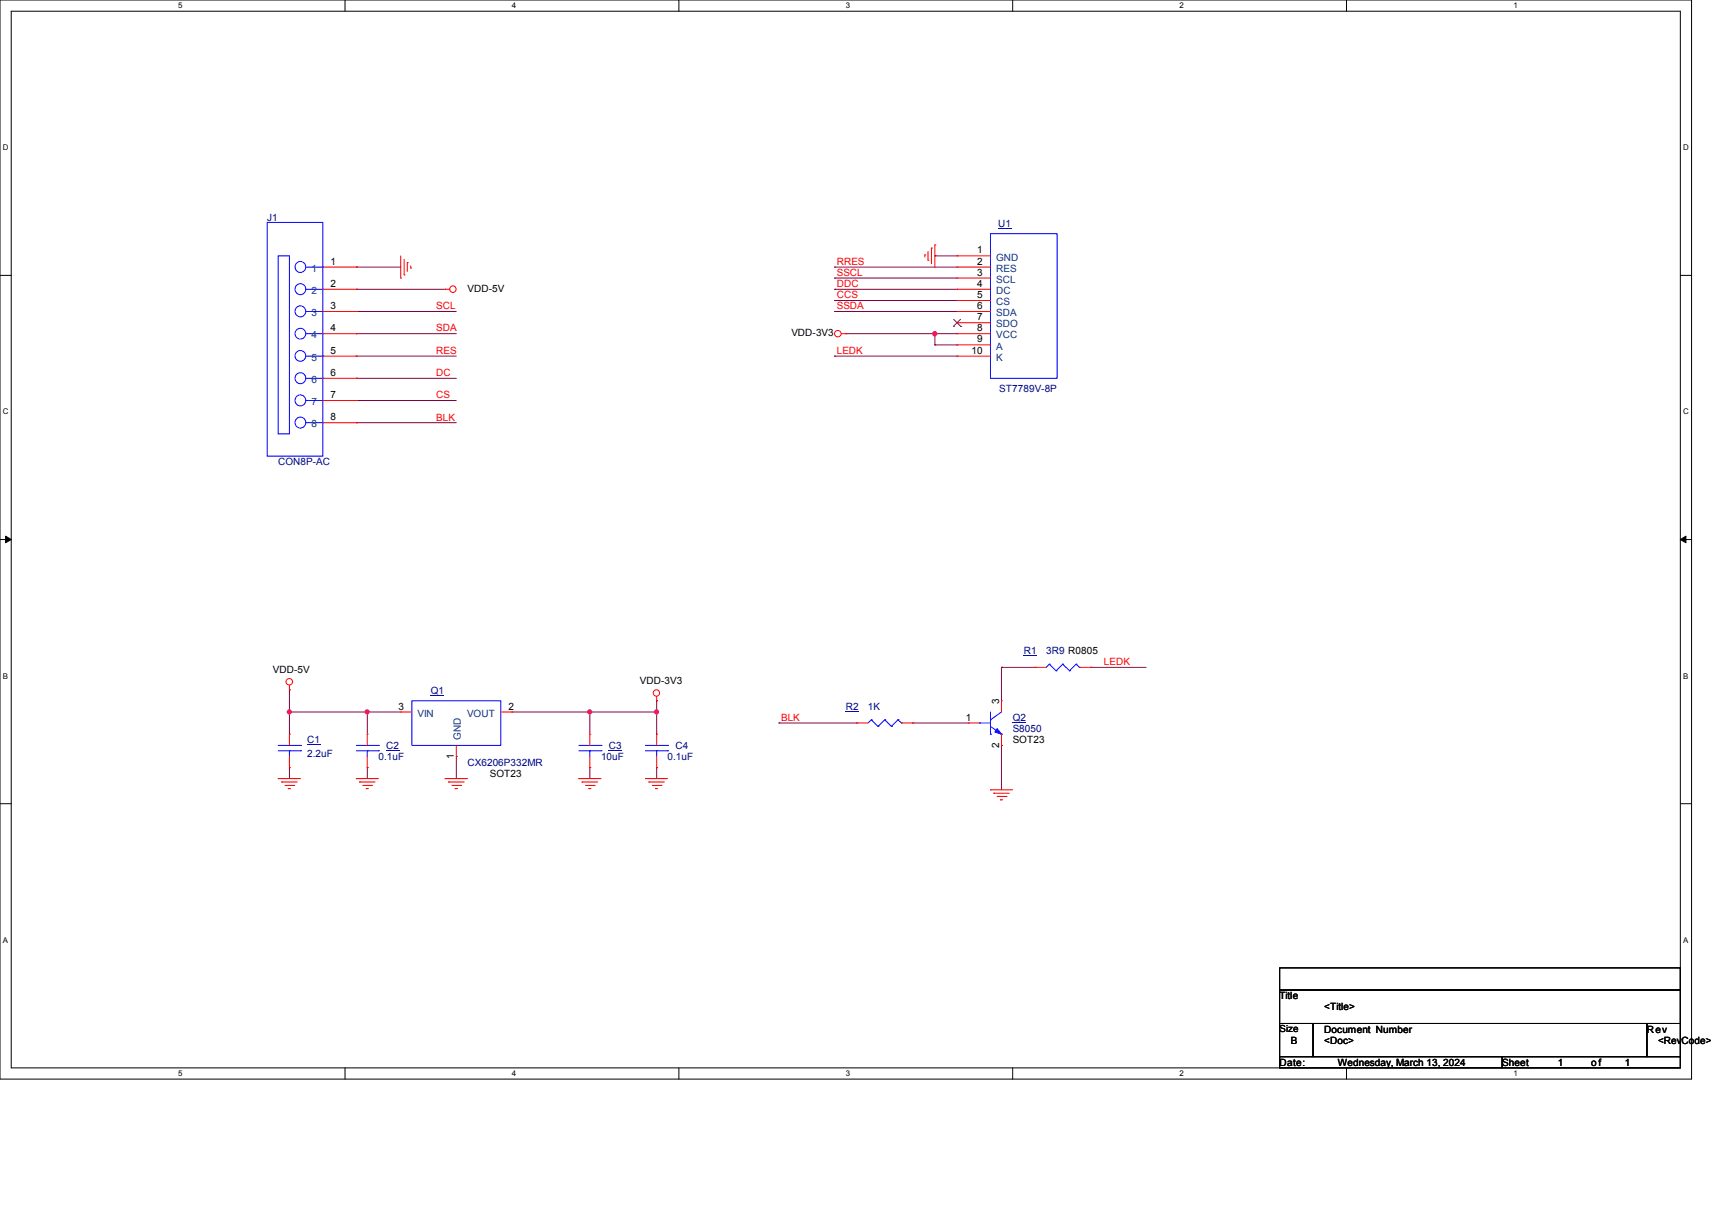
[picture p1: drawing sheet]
<svg xmlns="http://www.w3.org/2000/svg" width="297mm" height="210mm" viewBox="0 0 297 210" stroke-linecap="round" stroke-linejoin="round" font-family="sans-serif">
<g fill="none" stroke="#000" stroke-width=".17">
<path d="M0 0h293.5v187.3h-293.5zM1.9 1.9h289.6v183.4h-289.6zM59.9 0v1.9M117.8 0v1.9M175.7 0v1.9M233.6 0v1.9M0 47.8h1.9M291.5 47.8h2M0 93.6h1.9M1 93l.9 .6-.9 .6zM291.5 93.6l1-.6v1.2zM291.5 93.6h2"/>
<path d="M0 139.5h1.9M291.5 139.5h2M59.9 185.3v2M117.8 185.3v2M175.7 185.3v2M233.6 185.3v2"/>
</g>
<path d="M1 93l.9 .6-.9 .6zM291.5 93.6l1-.6v1.2z" fill="#000"/>
<g fill="none" stroke="#800040" stroke-width=".17">
<path d="M61.8 50.2h.1M61.8 46.4h.1M61.8 54.1h.1M61.8 57.9h.1M61.8 50.2h15.4M61.8 46.4h7.7M61.8 54.1h17.4M61.8 57.9h17.4M61.8 61.8h.1M61.8 65.7h.1M61.8 69.5h.1M61.8 73.4h.1"/>
<path d="M61.8 61.8h17.4M61.8 65.7h17.4M61.8 69.5h17.4M61.8 73.4h17.4M50.2 119.7h.1M50.2 119.7v3.9M173.7 115.8h.1M173.7 115.8v5.8M173.7 115.8h5.8M189.2 115.8h.1M189.2 115.8h9.6M50.2 133.2h.1"/>
<path d="M50.2 133.2v1.9M79.2 131.3h.1M79.2 131.3v3.8M135.1 125.5h.1M135.1 125.5h13.6M158.3 125.5h.1M158.3 125.5h9.7M173.7 129.4h.1M173.7 129.4v7.7"/>
</g>
<circle cx="50.2" cy="123.5" r=".36" fill="#f0f"/>
<circle cx="50.2" cy="123.5" r=".36" fill="none" stroke="#f0f" stroke-width=".17"/>
<g fill="none" stroke="#800040" stroke-width=".17">
<path d="M50.2 123.6h.1M50.2 123.6v3.8M50.2 123.6h13.5M63.7 133.2h.1M63.7 123.6h.1M63.7 123.6v3.8M63.7 133.2v1.9M88.8 123.6h.1M88.8 123.6h13.5M102.3 133.2h.1M102.3 123.6h.1M102.3 123.6v3.8"/>
<path d="M102.3 133.2v1.9M113.9 121.6h.1M113.9 121.6v2"/>
</g>
<circle cx="63.7" cy="123.5" r=".36" fill="#f0f"/>
<circle cx="63.7" cy="123.5" r=".36" fill="none" stroke="#f0f" stroke-width=".17"/>
<g fill="none" stroke="#800040" stroke-width=".17">
<path d="M144.8 46.4h.1M144.8 48.3h.1M144.8 50.2h.1M144.8 52.2h.1M144.8 54.1h.1M144.8 46.4h21.2M144.8 48.3h21.2M144.8 50.2h21.2M144.8 52.2h21.2M144.8 54.1h21.2M146.7 57.9h.1M146.7 57.9h15.5"/>
<path d="M162.2 44.4h.1M162.2 44.4h3.8M63.7 123.6h.1M63.7 123.6h5.8"/>
</g>
<circle cx="162.1" cy="57.9" r=".37" fill="#f0f"/>
<circle cx="162.1" cy="57.9" r=".37" fill="none" stroke="#f0f" stroke-width=".17"/>
<path d="M162.2 57.9h.1M162.2 59.9h.1M162.2 57.9v2M162.2 59.9h3.8M162.2 57.9h3.8M144.8 61.8h.1M144.8 61.8h21.2M102.3 123.6h.1M102.3 123.6h11.6" fill="none" stroke="#800040" stroke-width=".17"/>
<circle cx="113.9" cy="123.5" r=".36" fill="#f0f"/>
<circle cx="113.9" cy="123.5" r=".36" fill="none" stroke="#f0f" stroke-width=".17"/>
<circle cx="102.3" cy="123.5" r=".36" fill="#f0f"/>
<circle cx="102.3" cy="123.5" r=".36" fill="none" stroke="#f0f" stroke-width=".17"/>
<path d="M113.9 133.2h.1M113.9 123.6h.1M113.9 123.6v3.8M113.9 133.2v1.9" fill="none" stroke="#800040" stroke-width=".17"/>
<g fill="none" stroke="#f00" stroke-width=".17">
<path d="M69.5 48.3h.1M69.5 44.4v3.9M70.1 47.7h.1M70.1 45v2.7M70.7 45.6h.1M70.7 45.6v1.5M71.2 46.5h.1M71.2 46.1v.4M77.2 50.2h.1M77.2 50.2h.8M146 57.9h.7M146.7 57.9h.1"/>
<path d="M160.4 44.2h.1M160.4 44.2v.4M161 45.2h.1M161 43.6v1.6M161.6 43.1h.1M161.6 43.1v2.7M162.2 42.5h.1M162.2 42.5v3.9M166 44.4h.1M166 46.4h.1M166 48.3h.1M166 50.2h.1"/>
<path d="M166 52.2h.1M166 54.1h.1M166 56h.1M166 57.9h.1M166 59.9h.1M166 50.2h5.8M166 57.9h5.8M166 44.4h5.8M166 46.4h5.8M166 48.3h5.8M166 52.2h5.8M166 54.1h5.8"/>
<path d="M166 56h5.8M166 59.9h5.8M166 61.8h.1M166 61.8h5.8M50.2 119.7h.1M50.2 118.9v.8M48.3 135.1h.1M48.3 135.1h3.9M48.9 135.7h.1M48.9 135.7h2.7M49.4 136.3h1.6M50 136.9h.1"/>
<path d="M50 136.9h.4M51 136.3h.1M61.8 135.1h.1M61.8 135.1h3.9M62.4 135.7h.1M62.4 135.7h2.7M62.9 136.3h1.6M63.5 136.9h.1M63.5 136.9h.4M64.5 136.3h.1M77.2 135.1h.1M77.2 135.1h3.9"/>
<path d="M77.8 135.7h.1M77.8 135.7h2.7M78.4 136.3h1.5M79 136.9h.1M79 136.9h.4M79.9 136.3h.1M100.4 135.1h.1M100.4 135.1h3.9M101 135.7h.1M101 135.7h2.7M101.6 136.3h1.5M102.2 136.9h.1"/>
<path d="M102.2 136.9h.3M103.1 136.3h.1M112 135.1h.1M112 135.1h3.8M112.6 135.7h.1M112.6 135.7h2.7M113.2 136.3h1.5M113.7 136.9h.1M113.7 136.9h.4M113.9 121.6h.1M113.9 127.4h.1M113.9 133.2h.1"/>
<path d="M113.9 120.9v.7M113.9 127.4v2M113.9 131.3v1.9M114.7 136.3h.1M171.8 137.1h.1M171.8 137.1h3.9M172.4 137.7h.1M172.4 137.7h2.7M173 138.2h1.5M173.6 138.8h.1M173.6 138.8h.3M174.5 138.2h.1"/>
<circle cx="78.6" cy="50.2" r=".56"/>
<circle cx="145.4" cy="57.9" r=".56"/>
<circle cx="50.2" cy="118.3" r=".56"/>
<circle cx="113.9" cy="120.3" r=".55"/>
</g>
<path d="M222 168h69.5v3.8h-69.5zM222 171.8h69.5v5.8h-69.5zM222 177.6h5.8v5.8h-5.8zM227.8 177.6h57.9v5.8h-57.9zM285.7 177.6h5.8v5.8h-5.8zM222 183.4h38.6v1.9h-38.6zM260.6 183.4h30.9v1.9h-30.9z" fill="none" stroke="#000" stroke-width=".17"/>
<g fill="none" stroke="#00f" stroke-width=".17">
<path d="M171.8 40.6h11.6v25.1h-11.6zM112 129.4h3.8M112 130.3h3.8M113.9 130.3h.1M113.9 130.3v1M115.8 129.4h.1M115.8 130.3h.1M169.9 125.5h.1M169.9 125.5h1.9M171.8 124.9h.1M171.8 127.4h.1M171.8 126.1l1.9 1.3"/>
<path d="M171.8 123.6v3.8M173.7 127.4h.1M173.7 123.6l-1.9 1.3"/>
</g>
<path d="M173.1 39.7h2.3" fill="none" stroke="#000080" stroke-width=".17"/>
<path d="M165.4 56.6h.1M165.4 55.4l1.3 1.2M166.6 55.4l-1.2 1.2M166.7 56.6h.1" fill="none" stroke="#804000" stroke-width=".17"/>
<path d="M173 126.4l.7 1-1.1-.4z" fill="#00f"/>
<g fill="none" stroke="#00f" stroke-width=".17">
<path d="M46.4 38.6h9.6v40.6h-9.6zM48.3 44.4h1.9v30.9h-1.9zM53.1 46.4h2.9M53.1 50.2h2.9M53.1 54.1h2.9M53.1 57.9h2.9M56 46.4h.1M56 50.2h.1M56 54.1h.1M56 57.9h.1M53.1 61.8h2.9M53.1 65.7h2.9"/>
<path d="M53.1 69.5h2.9M53.1 73.4h2.9M56 61.8h.1M56 65.7h.1M56 69.5h.1M56 73.4h.1M182 115.3h.1M182 115.3l-.5 .5M182 115.3l1.2 1.1M183.2 116.4h.1M184.4 115.3h.1M184.4 115.3l-1.2 1.1"/>
<path d="M184.4 115.3l1.1 1.1M185.5 116.4h.1M186.7 115.3h.1M186.7 115.3l-1.2 1.1M186.7 115.3l.6 .5M187.3 115.8h.1M48.3 129.4h3.9M48.3 130.3h3.9M50.2 130.3h.1M50.2 130.3v1M52.2 129.4h.1M52.2 130.3h.1"/>
<path d="M61.8 129.4h3.9M61.8 130.3h3.9M63.7 130.3h.1M63.7 130.3v1M65.7 129.4h.1M65.7 130.3h.1M71.5 121.6h15.4v7.8h-15.4zM100.4 129.4h3.9M100.4 130.3h3.9M102.3 130.3h.1M102.3 130.3v1M104.3 129.4h.1"/>
<path d="M104.3 130.3h.1M151.2 124.9h.1M151.2 124.9l-.6 .6M151.2 124.9l1.1 1.2M152.3 126.1h.1M153.5 124.9h.1M153.5 124.9l-1.2 1.2M153.5 124.9l1.1 1.2M154.6 126.1h.1M155.8 124.9h.1M155.8 124.9l-1.2 1.2M155.8 124.9l.6 .6"/>
<path d="M156.4 125.5h.1M173 126.4l.7 1-1.1-.4z"/>
<circle cx="52.1" cy="50.2" r=".94"/>
<circle cx="52.1" cy="54" r=".94"/>
<circle cx="52.1" cy="46.3" r=".94"/>
<circle cx="52.1" cy="57.9" r=".93"/>
<circle cx="52.1" cy="69.5" r=".94"/>
<circle cx="52.1" cy="65.6" r=".94"/>
<circle cx="52.1" cy="73.3" r=".94"/>
<circle cx="52.1" cy="61.8" r=".93"/>
</g>
<path d="M177.6 113.8h2.3M53.3 129.2h2.2M67 130.2h2.3M74.7 120.7h2.3M105.6 130.2h2.3M146.7 123.4h2.3M175.6 125.4h2.4" fill="none" stroke="#000080" stroke-width=".17"/>
<g fill="none" stroke="#f00" stroke-width=".17">
<path d="M56 46.4h5.8M56 50.2h5.8M56 54.1h5.8M56 57.9h5.8M61.8 46.4h.1M61.8 50.2h.1M61.8 54.1h.1M61.8 57.9h.1M56 61.8h5.8M56 65.7h5.8M56 69.5h5.8M56 73.4h5.8"/>
<path d="M61.8 61.8h.1M61.8 65.7h.1M61.8 69.5h.1M61.8 73.4h.1M179.5 115.8h.1M179.5 115.8h2M187.3 115.8h1.9M189.2 115.8h.1M50.2 127.4h.1M50.2 133.2h.1M50.2 127.4v2M50.2 131.3v1.9"/>
<path d="M63.7 127.4h.1M63.7 133.2h.1M63.7 127.4v2M63.7 131.3v1.9M69.5 123.6h.1M69.5 123.6h2M79.2 131.3h.1M79.2 129.4v1.9M86.9 123.6h1.9M88.8 123.6h.1M102.3 127.4h.1M102.3 133.2h.1"/>
<path d="M102.3 127.4v2M102.3 131.3v1.9M148.7 125.5h.1M148.7 125.5h1.9M156.4 125.5h1.9M158.3 125.5h.1M168 125.5h.1M168 125.5h1.9M173.7 121.6h.1M173.7 129.4h.1M173.7 121.6v2M173.7 127.4v2"/>
</g>
<circle cx="50.2" cy="123.5" r=".36" fill="#f0f"/>
<circle cx="50.2" cy="123.5" r=".36" fill="none" stroke="#f0f" stroke-width=".17"/>
<circle cx="63.7" cy="123.5" r=".36" fill="#f0f"/>
<circle cx="63.7" cy="123.5" r=".36" fill="none" stroke="#f0f" stroke-width=".17"/>
<circle cx="162.1" cy="57.9" r=".37" fill="#f0f"/>
<circle cx="162.1" cy="57.9" r=".37" fill="none" stroke="#f0f" stroke-width=".17"/>
<circle cx="113.9" cy="123.5" r=".36" fill="#f0f"/>
<circle cx="113.9" cy="123.5" r=".36" fill="none" stroke="#f0f" stroke-width=".17"/>
<circle cx="102.3" cy="123.5" r=".36" fill="#f0f"/>
<circle cx="102.3" cy="123.5" r=".36" fill="none" stroke="#f0f" stroke-width=".17"/>
<g font-size="1.7" fill="#000080">
<text x="46.4" y="38.3">J1</text>
<text x="173.2" y="39.5">U1</text>
<text x="173.4" y="68">ST7789V-8P</text>
<text x="48.3" y="80.8">CON8P-AC</text>
<text x="177.6" y="113.6">R1</text>
<text x="181.5" y="113.6">3R9 R0805</text>
<text x="74.7" y="120.5">Q1</text>
<text x="146.7" y="123.2">R2</text>
<text x="150.6" y="123.2">1K</text>
<text x="175.7" y="125.2">Q2</text>
<text x="53.3" y="129">C1</text>
<text x="53.3" y="131.4">2.2uF</text>
<text x="65.7" y="131.9">0.1uF</text>
<text x="67" y="130">C2</text>
<text x="104.3" y="131.9">10uF</text>
<text x="105.6" y="130">C3</text>
<text x="115.8" y="131.9">0.1uF</text>
<text x="117.2" y="130">C4</text>
<text x="175.7" y="127.1">S8050</text>
<text x="81.1" y="132.9">CX6206P332MR</text>
</g>
<g font-size="1.7" fill="#004080">
<text x="54.1" y="47.2">1</text>
<text x="172.8" y="45.2">GND</text>
<text x="172.8" y="47.2">RES</text>
<text x="54.1" y="51">2</text>
<text x="172.8" y="49.1">SCL</text>
<text x="172.8" y="51">DC</text>
<text x="172.8" y="53">CS</text>
<text x="54.1" y="54.9">3</text>
<text x="54.1" y="58.7">4</text>
<text x="172.8" y="54.9">SDA</text>
<text x="172.8" y="56.8">SDO</text>
<text x="172.8" y="58.7">VCC</text>
<text x="54.1" y="62.6">5</text>
<text x="172.8" y="60.7">A</text>
<text x="172.8" y="62.6">K</text>
<text x="54.1" y="66.5">6</text>
<text x="54.1" y="70.3">7</text>
<text x="54.1" y="74.2">8</text>
<text x="72.4" y="124.4">VIN</text>
<text x="81" y="124.4">VOUT</text>
<text x="80" y="128.4" transform="rotate(-90 80 128.4)">GND</text>
</g>
<g font-size="1.7">
<text x="57.4" y="45.9">1</text>
<text x="169.5" y="44">1</text>
<text x="169.5" y="45.9">2</text>
<text x="169.5" y="47.8">3</text>
<text x="57.4" y="49.8">2</text>
<text x="57.4" y="53.6">3</text>
<text x="81.1" y="50.7">VDD-5V</text>
<text x="169.5" y="49.8">4</text>
<text x="169.5" y="51.7">5</text>
<text x="169.5" y="53.6">6</text>
<text x="57.4" y="57.5">4</text>
<text x="137.3" y="58.4">VDD-3V3</text>
<text x="169.5" y="55.6">7</text>
<text x="169.5" y="57.5">8</text>
<text x="169.5" y="59.4">9</text>
<text x="57.4" y="61.4">5</text>
<text x="57.4" y="65.2">6</text>
<text x="168.5" y="61.4">10</text>
<text x="57.4" y="69.1">7</text>
<text x="57.4" y="72.9">8</text>
<text x="47.3" y="116.9">VDD-5V</text>
<text x="111" y="118.8">VDD-3V3</text>
<text x="69.1" y="123.1">3</text>
<text x="88.2" y="123.1">2</text>
<text x="167.6" y="125.1">1</text>
<text x="173.3" y="122.2" transform="rotate(-90 173.3 122.2)">3</text>
<text x="78.7" y="131.7" transform="rotate(-90 78.7 131.7)">1</text>
<text x="173.3" y="129.8" transform="rotate(-90 173.3 129.8)">2</text>
<text x="175.7" y="129">SOT23</text>
<text x="85" y="134.8">SOT23</text>
<text x="222" y="173.4">Title</text>
<text x="222" y="179.2">Size</text>
<text x="229.7" y="179.2">Document Number</text>
<text x="229.7" y="175.3">&lt;Title&gt;</text>
<text x="285.7" y="179.2">Rev</text>
<text x="222" y="185">Date:</text>
<text x="223.9" y="181.1">B</text>
<text x="229.7" y="181.1">&lt;Doc&gt;</text>
<text x="232.1" y="185">Wednesday, March 13, 2024</text>
<text x="260.6" y="185">Sheet</text>
<text x="270.3" y="185">1</text>
<text x="276.1" y="185">of</text>
<text x="281.9" y="185">1</text>
<text x="287.7" y="181.1">&lt;Rev</text>
<text x="291.7" y="181.1">Co</text>
<text x="294" y="181.1">de&gt;</text>
</g>
<g font-size="1.7" fill="#f00">
<text x="145.2" y="46">RRES</text>
<text x="145.2" y="47.9">SSCL</text>
<text x="75.7" y="53.7">SCL</text>
<text x="145.2" y="49.8">DDC</text>
<text x="145.2" y="51.8">CCS</text>
<text x="145.2" y="53.7">SSDA</text>
<text x="75.7" y="57.5">SDA</text>
<text x="75.7" y="61.4">RES</text>
<text x="75.7" y="65.3">DC</text>
<text x="145.2" y="61.4">LEDK</text>
<text x="75.7" y="69.1">CS</text>
<text x="75.7" y="73">BLK</text>
<text x="191.5" y="115.4">LEDK</text>
<text x="135.5" y="125.1">BLK</text>
</g>
<g font-size="1.4">
<text x="30.9" y="1.4">5</text>
<text x="88.8" y="1.4">4</text>
<text x="146.7" y="1.4">3</text>
<text x="204.6" y="1.4">2</text>
<text x="262.6" y="1.4">1</text>
<text x=".5" y="26.1">D</text>
<text x="292" y="26.1">D</text>
<text x=".5" y="71.9">C</text>
<text x="292" y="71.9">C</text>
<text x=".5" y="117.8">B</text>
<text x="292" y="117.8">B</text>
<text x=".5" y="163.6">A</text>
<text x="292" y="163.6">A</text>
<text x="30.9" y="186.8">5</text>
<text x="88.8" y="186.8">4</text>
<text x="146.7" y="186.8">3</text>
<text x="204.6" y="186.8">2</text>
<text x="262.6" y="186.8">1</text>
</g>
</svg>
